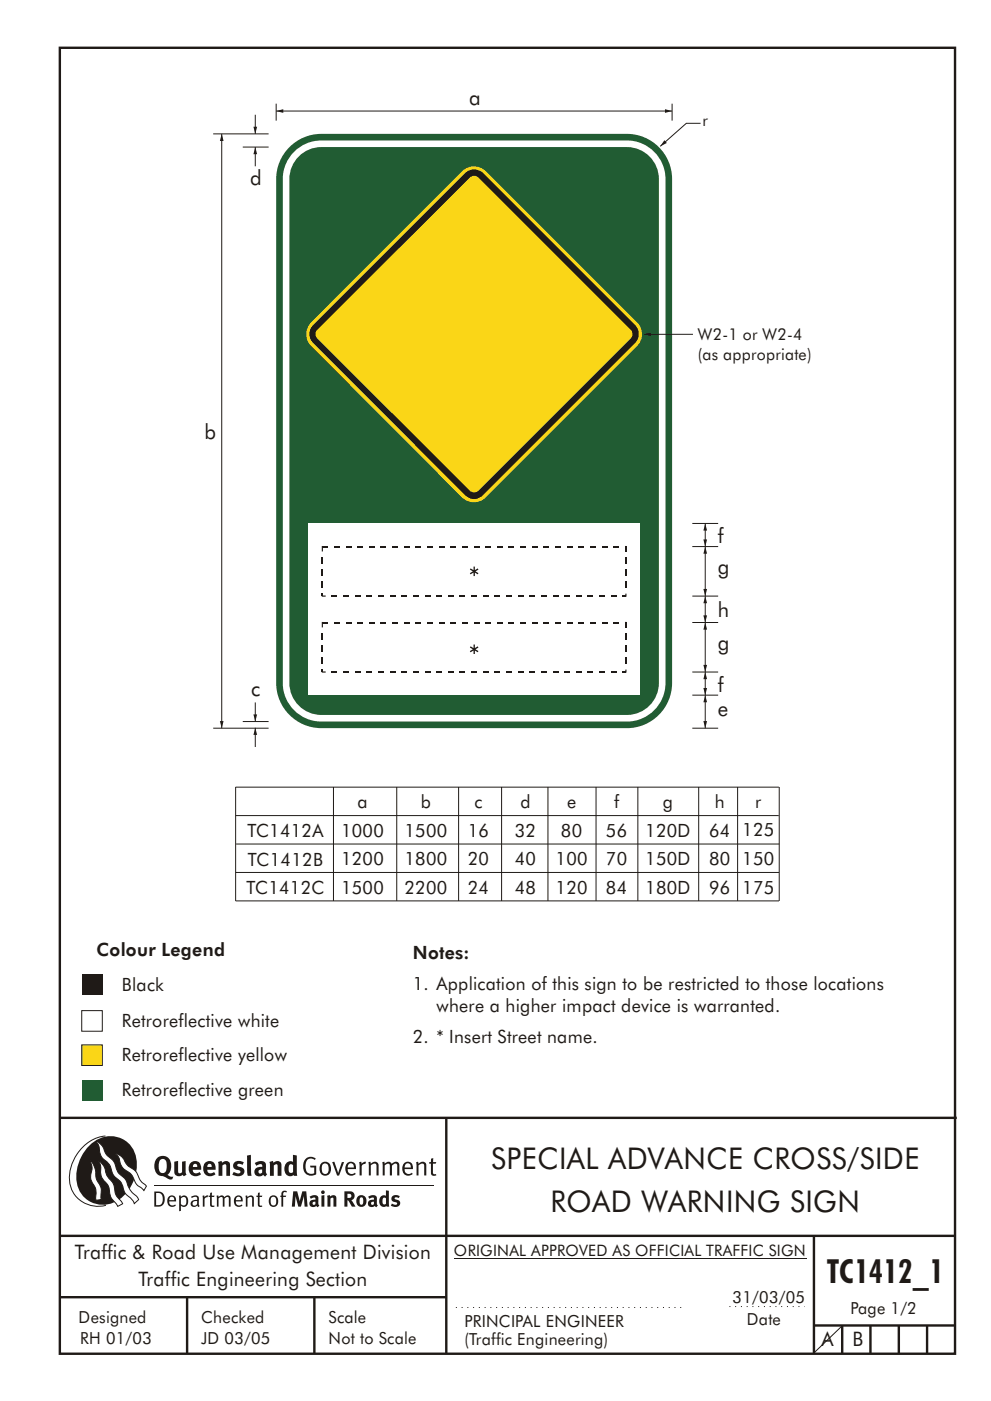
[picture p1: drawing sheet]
<svg xmlns="http://www.w3.org/2000/svg" width="210mm" height="297mm" viewBox="0 0 210 297" stroke-linecap="round" stroke-linejoin="round" font-family="sans-serif">
<g fill="none" stroke="#1f1a17" stroke-width=".51">
<path d="M12.7 10.1h189.9v276.9h-189.9zM12.7 237h190.3M94.7 236.9v50.1M12.7 262h190M12.7 275h82M39.7 275v12M66.7 275v12M172.7 262v25M172.7 281h30M178.7 281v6M184.7 281v6M190.7 281v6"/>
<path d="M196.7 281v6"/>
</g>
<path d="M96.7 277.2h48.5M154.8 277h15.9" fill="none" stroke="#1f1a17" stroke-width=".21" stroke-dasharray=".2 1" stroke-linecap="butt"/>
<path d="M96.3 266.7h74.7" fill="none" stroke="#1f1a17" stroke-width=".21"/>
<g fill="#1f1a17">
<path d="M64.9 245.6a1.61 1.61 0 0 1 2.1 .1l-.2 .2a1.17 1.17 0 0 0-1.4-.1 1.17 1.17 0 0 0-.6 1.2 1.42 1.42 0 0 0 1.2 1.9l.7-.2v-1.2h-.8l-.1-.4h1.3v1.9a1.82 1.82 0 0 1-2.2-.1 1.82 1.82 0 0 1-.6-2.1l.2-.7z" fill-rule="evenodd"/>
<path d="M68.2 246.6a1.77 1.77 0 0 0 .4 2.6 1.39 1.39 0 0 0 1.4-.5 1.39 1.39 0 0 0 .2-1.5 1.19 1.19 0 0 0-2-.6zM68.5 246.8a.83 .83 0 0 1 1 .1 .83 .83 0 0 1 .2 1 .75 .75 0 0 1-.6 1 .75 .75 0 0 1-.8-.8v-.9z" fill-rule="evenodd"/>
<path d="M70.5 246.4l.4-.1 .8 2.4 .8-2.3h.5l-1.1 2.8h-.4z" fill-rule="evenodd"/>
<path d="M73.6 246.7a1.74 1.74 0 0 0 .5 2.5h.9l.5-.3-.2-.3a.89 .89 0 0 1-1.1 .2 .89 .89 0 0 1-.4-.9h1.7a1.15 1.15 0 0 0-.4-1.4 1.15 1.15 0 0 0-1.5 .2zM74 246.9a.67 .67 0 0 1 .8-.1 .67 .67 0 0 1 .3 .7h-1.3z" fill-rule="evenodd"/>
<path d="M76.2 246.4l.4-.1 .1 .5 .5-.4 .5-.1-.2 .5a.61 .61 0 0 0-.8 .6v1.8h-.4z" fill-rule="evenodd"/>
<path d="M78.1 246.4l.5-.1 .1 .5a.89 .89 0 0 1 .9-.5 .89 .89 0 0 1 .7 .8v2.1h-.4v-2.1l-.1-.3-.3-.1-.8 .4v2.1h-.4z" fill-rule="evenodd"/>
<path d="M81.1 246.4l.4-.1 .1 .4a.83 .83 0 0 1 .8-.4 .83 .83 0 0 1 .7 .5 .86 .86 0 0 1 .9-.5 .86 .86 0 0 1 .7 .8v2.1h-.4l-.1-2.3a.5 .5 0 0 0-.8 0l-.2 .2v2.1h-.5v-2.2l-.4-.3-.7 .4v2.1h-.4z" fill-rule="evenodd"/>
<path d="M85.7 246.7a1.74 1.74 0 0 0 .5 2.5h.9l.5-.3-.2-.3a.89 .89 0 0 1-1.1 .2 .89 .89 0 0 1-.4-.9h1.7a1.15 1.15 0 0 0-.5-1.4 1.15 1.15 0 0 0-1.4 .2zM86 246.9a.67 .67 0 0 1 .9-.1 .67 .67 0 0 1 .3 .7h-1.3z" fill-rule="evenodd"/>
<path d="M88.3 246.4l.4-.1 .1 .5a.89 .89 0 0 1 .9-.5 .89 .89 0 0 1 .7 .8v2.1h-.4v-2.1l-.1-.3-.3-.1-.8 .4v2.1h-.4z" fill-rule="evenodd"/>
<path d="M91.5 245.7l.4-.2v.9h.7l-.2 .3h-.5v2.1l.1 .1h.5l.1 .3a.71 .71 0 0 1-1.2-.5v-2h-.3v-.3h.3z" fill-rule="evenodd"/>
<path d="M37 246.3l.8-.2v2a.46 .46 0 0 0 .2 .7 .46 .46 0 0 0 .6-.3v-2.2l.8-.1v2.3l.2 .6-.6 .3-.2-.3a1.03 1.03 0 0 1-1.2 .2 1.03 1.03 0 0 1-.6-1z" fill-rule="evenodd"/>
<path d="M40.4 246.6a1.64 1.64 0 0 0 0 2.3 1.64 1.64 0 0 0 2.3 .1l-.4-.5a.78 .78 0 0 1-.9 .3 .78 .78 0 0 1-.5-.8h1.8a1.37 1.37 0 0 0-.6-1.6 1.37 1.37 0 0 0-1.7 .2zM41 246.9a.48 .48 0 0 1 .7-.1 .48 .48 0 0 1 .2 .6h-1z" fill-rule="evenodd"/>
<path d="M43.5 246.6a1.65 1.65 0 0 0-.2 2 1.65 1.65 0 0 0 1.9 .7l.5-.3-.3-.5a.78 .78 0 0 1-.9 .3 .78 .78 0 0 1-.5-.8h1.8a1.37 1.37 0 0 0-.6-1.6 1.37 1.37 0 0 0-1.7 .2zM44.1 246.9a.48 .48 0 0 1 .6-.1 .48 .48 0 0 1 .2 .6h-.9z" fill-rule="evenodd"/>
<path d="M46.3 246.4l.7-.3 .1 .4a.95 .95 0 0 1 1-.3 .95 .95 0 0 1 .7 .9v2.2h-.8v-2.3l-.3-.2-.5 .3v2.2h-.8z" fill-rule="evenodd"/>
<path d="M49.7 246.5a1.73 1.73 0 0 1 2-.1l-.2 .6-.6-.2a.42 .42 0 0 0-.6 .3l.2 .2a1.23 1.23 0 0 1 1.4 1 1.47 1.47 0 0 1-2.3 .9l-.3-.1 .3-.6 .7 .3a.47 .47 0 0 0 .7-.3 .87 .87 0 0 0-1-.6l-.4-.2-.1-.4z" fill-rule="evenodd"/>
<path d="M54.1 246.6l.3 .6 .3-.2a.62 .62 0 0 1 .9 0v.4a1.21 1.21 0 0 0-1.3 .3 1.21 1.21 0 0 0-.2 1.4 1.19 1.19 0 0 0 1.7 0l.5 .3 .4-.4-.3-.4v-1.3a.96 .96 0 0 0-1.3-1.1zM55 248.1l.6-.1v.6a.43 .43 0 0 1-.6 .1 .43 .43 0 0 1 0-.6z" fill-rule="evenodd"/>
<path d="M57.2 246.4l.7-.3 .1 .4a.95 .95 0 0 1 1-.3 .95 .95 0 0 1 .7 .9v2.2h-.8v-2.3l-.3-.2-.5 .3v2.2h-.8z" fill-rule="evenodd"/>
<path d="M62.2 244.8v1.6a1.29 1.29 0 0 0-1.4 .1 1.29 1.29 0 0 0-.5 1.3 1.24 1.24 0 0 0 .5 1.4 1.24 1.24 0 0 0 1.5-.1l.1 .2h.7l-.1-4.3zM61.5 246.9h.4l.3 .1v1.5l-.3 .2a.48 .48 0 0 1-.6-.5 1.52 1.52 0 0 1 .2-1.3z" fill-rule="evenodd"/>
<path d="M52.4 245l.8-.2 .2 4.5h-.8l-.1-.2z" fill-rule="evenodd"/>
</g>
<path d="M22.4 240.9a9 9 0 0 0-7.4 10.8 6.2 6.2 0 0 0 7.5 3.9M32.7 251.4h59.4" fill="none" stroke="#1f1a17" stroke-width=".21"/>
<path d="M19.1 242.7a5.7 5.7 0 0 1 6.5-1.4 5.7 5.7 0 0 1 3.4 5.7 8.6 8.6 0 0 1-6.2 8.4 5.7 5.7 0 0 1-6.5-7.1 9.9 9.9 0 0 1 2.8-5.6z" fill-rule="evenodd" fill="#1f1a17"/>
<path d="M24.4 244.6a3.1 3.1 0 0 1 2.3 2.1l.8 .8a3.2 3.2 0 0 1 2 2.3l.4 .7 1.2 1-.6 .9-.2-.3a3.5 3.5 0 0 1-1.9-2 3.8 3.8 0 0 0-2.1-2.2 3.5 3.5 0 0 1-1-2.3zM20.4 242a3.4 3.4 0 0 1 1.9 2.4l.7 .9a3.3 3.3 0 0 1 1.7 2.5 4.4 4.4 0 0 0 1.7 2l.3 .3a6.1 6.1 0 0 0 2.5 3.7l.2 .5-.9 .9a6.1 6.1 0 0 0-1.9-2.2l-.4-.7a3.6 3.6 0 0 0-1.9-2.8l-.6-1.1a3.6 3.6 0 0 0-1.9-2.8 3.7 3.7 0 0 1-.8-2.4zM21 246.2a3.4 3.4 0 0 1 1.5 2.7l.6 .9a3.8 3.8 0 0 1 1.4 3.1l.3 .8 1.2 1.5-1 .6-.5-.8a3.2 3.2 0 0 1-1.3-2.8 4.3 4.3 0 0 0-1.4-2.2 4.7 4.7 0 0 1-.5-2.9zM19.2 246.1a5.1 5.1 0 0 1 1.2 3.7l.3 .7a3.1 3.1 0 0 1 .7 3l.1 .8-1.1 .2-.1-.8a3.5 3.5 0 0 0-.9-3.2 3.6 3.6 0 0 1 .1-2.6z" fill-rule="evenodd" fill="#fff" stroke="#1f1a17" stroke-width=".21"/>
<g fill="#1f1a17">
<path d="M17.3 206.6h4.4v4.3h-4.4z"/>
<path d="M33.4 245.5a2.51 2.51 0 0 0 .4 3.7l.8 .2a2.78 2.78 0 0 0 2 .6l.2-.5h-.6l-.7-.4a2.56 2.56 0 0 0 0-3.8 1.83 1.83 0 0 0-2.1 .2zM34 245.9a.87 .87 0 0 1 1 0 .87 .87 0 0 1 .4 .9v.4a1.17 1.17 0 0 1-.9 1.5h-.3a2.38 2.38 0 0 1-.2-2.8z" fill-rule="evenodd"/>
<path d="M33.1 252.9v2.6a1.12 1.12 0 0 0 1.2-.3 1.12 1.12 0 0 0 .2-1.1l-.1-.6-.3-.4zM32.7 252.6h1.1a1.67 1.67 0 0 1 1.2 1.7 1.67 1.67 0 0 1-1.3 1.5h-1zM36.1 253.9l-.2 .6h1.1a.55 .55 0 0 0-.3-.7 .55 .55 0 0 0-.6 .1zM35.8 253.8a.95 .95 0 0 1 1.2-.2 .95 .95 0 0 1 .4 1.1h-1.5a.72 .72 0 0 0 .4 .8 .72 .72 0 0 0 .9-.1l.1 .2a1.15 1.15 0 0 1-1.5 0 1.15 1.15 0 0 1-.2-1.5zM38.4 254.1v1.2a.7 .7 0 0 0 .9 .1 .7 .7 0 0 0 .2-.9 .61 .61 0 0 0-.4-.7 .61 .61 0 0 0-.7 .3zM38 253.5l.3-.1 .1 .4a.95 .95 0 0 1 1.2-.1 .95 .95 0 0 1 .3 1.1 .92 .92 0 0 1-.5 1 .92 .92 0 0 1-1-.2v1.1l-.4 .1zM40.9 254.9a.5 .5 0 0 0 .2 .7 .5 .5 0 0 0 .7-.3v-.7zM40.5 253.8a1 1 0 0 1 1.7 .2v1.4l.2 .3-.2 .2-.3-.3a.78 .78 0 0 1-1.4-.1 .78 .78 0 0 1 .8-1.1h.5a.58 .58 0 0 0-.3-.7 .58 .58 0 0 0-.7 .3zM43 253.5l.3-.1 .1 .4 .3-.3h.5l-.2 .3a.52 .52 0 0 0-.6 .6v1.4h-.4zM44.6 252.9l.4-.1-.1 .7h.6l-.1 .3h-.5v1.5a.35 .35 0 0 0 .6 .3v.2a.57 .57 0 0 1-.6 .1 .57 .57 0 0 1-.3-.5v-1.6h-.3v-.3h.3zM45.9 253.5l.4-.1 .1 .4 .2-.2a.64 .64 0 0 1 1 .2 .7 .7 0 0 1 .8-.4 .7 .7 0 0 1 .5 .7v1.7h-.4v-1.7l-.2-.3-.7 .3v1.7h-.3v-1.6a.38 .38 0 0 0-.3-.5 .38 .38 0 0 0-.5 .3l-.1 .1v1.7h-.4zM50.2 253.9l-.2 .6h1.1a.55 .55 0 0 0-.2-.7 .55 .55 0 0 0-.7 .1zM49.9 253.8a.95 .95 0 0 1 1.2-.2 .95 .95 0 0 1 .4 1.1h-1.5a.72 .72 0 0 0 .4 .8 .72 .72 0 0 0 .9-.1l.1 .2a1.15 1.15 0 0 1-1.5 0 1.15 1.15 0 0 1-.2-1.5zM52.1 253.5l.3-.1 .1 .4a.72 .72 0 0 1 .8-.4 .72 .72 0 0 1 .6 .7v1.7h-.4v-1.5a.45 .45 0 0 0-.3-.6 .45 .45 0 0 0-.5 .3l-.2 .1v1.7h-.3zM54.7 252.9l.4-.1v.7h.6l-.1 .3h-.5v1.5a.35 .35 0 0 0 .5 .3v.2a.57 .57 0 0 1-.6 .1 .57 .57 0 0 1-.3-.5v-1.6h-.3v-.3h.3zM57.6 253.9l-.2 .7a.65 .65 0 0 0 .3 .9 .65 .65 0 0 0 .8-.3l.1-.1a.93 .93 0 0 0-.7-1.4zM57.3 253.8a1.12 1.12 0 0 1 1.4 0 1.12 1.12 0 0 1 .2 1.4 1.01 1.01 0 0 1-1.2 .7 1.01 1.01 0 0 1-.7-1.2zM59.9 252.6l.5-.2 .5 .2-.2 .2-.3-.1-.3 .2v.6h.6l-.1 .3h-.5v2h-.4v-2h-.2v-.3h.2zM62.2 252.6l-.3 3.2h.7l.1-2.2 .6 2.2h.5l.7-2.2 .1 2.2h.7l-.3-3.2h-.9l-.5 2.1-.5-2.1zM65.7 253.7l.3 .5a.51 .51 0 0 1 .5-.3 .51 .51 0 0 1 .4 .4v.1a.88 .88 0 0 0-1.1 .3 .88 .88 0 0 0 .2 1.1 .9 .9 0 0 0 1.1-.1l.3 .3 .4-.4-.3-.3v-1.1a.87 .87 0 0 0-.4-.8 .87 .87 0 0 0-1 .1zM66.4 254.9l.5-.1v.5l-.1 .1h-.3l-.2-.1zM68.2 253.5v2.3h.6v-2.4zM68.1 252.8a.4 .4 0 0 0 .8 0 .4 .4 0 0 0-.8 0zM69.4 253.5l.1 2.3h.6v-1.7a.33 .33 0 0 1 .4-.2 .33 .33 0 0 1 .2 .4v1.5h.7v-1.7a.75 .75 0 0 0-.6-.7 .75 .75 0 0 0-.8 .3v-.3zM73.1 252.6v3.2h.6v-1.3l.3 .2 .7 1.1h.7l-.9-1.4a.94 .94 0 0 0 .7-1 .94 .94 0 0 0-.9-.8zM73.7 253.1a.51 .51 0 0 1 .7 .1 .51 .51 0 0 1-.1 .8h-.6zM75.9 253.7a1.19 1.19 0 0 0-.1 1.8 1.19 1.19 0 0 0 1.7-.1 1.19 1.19 0 0 0 0-1.6 1.19 1.19 0 0 0-1.6-.1zM76.5 253.9h.2a.99 .99 0 0 1 0 1.5 1.06 1.06 0 0 1-.2-1.5zM78.1 253.7l.3 .5a.51 .51 0 0 1 .5-.3 .51 .51 0 0 1 .4 .4v.1a.88 .88 0 0 0-1.1 .3 .88 .88 0 0 0 .2 1.1 .9 .9 0 0 0 1.1-.1l.3 .3 .4-.4-.2-.3v-1.1a.87 .87 0 0 0-.5-.8 .87 .87 0 0 0-1 .1zM78.9 254.9l.4-.1v.5l-.1 .1h-.3l-.2-.1zM81.9 252.4v1.2a1.2 1.2 0 0 0-1.4 .5 1.2 1.2 0 0 0 .2 1.5l.5 .3 .8-.2v.1h.6l-.1-3.3zM81.4 254l.5 .1-.1 1.2a.46 .46 0 0 1-.5 0 .46 .46 0 0 1-.2-.6zM83.3 253.6a.79 .79 0 0 0-.2 1 .79 .79 0 0 0 1 .3 .33 .33 0 0 1 0 .5 .33 .33 0 0 1-.5 0l-.5-.2-.2 .4a1.15 1.15 0 0 0 1.2 .3 1.15 1.15 0 0 0 .8-1 1.49 1.49 0 0 0-1.2-.7 .4 .4 0 0 1 .3-.4 .4 .4 0 0 1 .4 .1l.2 .1 .2-.4a1.47 1.47 0 0 0-1.5 0z" fill-rule="evenodd"/>
</g>
<path d="M17.3 214.3h4.4v4.3h-4.4z" fill-rule="evenodd" fill="#fff" stroke="#1f1a17" stroke-width=".21"/>
<path d="M17.3 221.5h4.4v4.4h-4.4z" fill-rule="evenodd" fill="#fad617" stroke="#1f1a17" stroke-width=".21"/>
<path d="M17.3 229h4.4v4.3h-4.4z" fill="#215c33"/>
<g fill="none" stroke="#1f1a17" stroke-width=".21">
<path d="M146.9 147.4h5.5M149.6 147.4v7M50 172.9h115.2M50.1 179h115.2M70.8 166.9v24.1M84.2 166.9v24.1M97.3 166.9v24.1M106.4 166.9v24.1M116.3 166.9v24.1M126.5 166.9v24.1M135.3 166.9v24.1M148.2 166.9v24.1"/>
<path d="M156.5 166.9v24.1M165.2 166.9h-115.2v24.1h115.3M165.3 166.9v24.1M50 185h115.3"/>
</g>
<g fill="#1f1a17">
<path d="M149.6 147.4l.4 1.5h-.8l.4-1.5 .4 1.5z" fill-rule="evenodd"/>
<path d="M149.2 152.9h.8l-.4 1.5 .4-1.5-.4 1.5z" fill-rule="evenodd"/>
</g>
<path d="M58.6 23.5h84M142.6 22v3.6" fill="none" stroke="#1f1a17" stroke-width=".21"/>
<g fill="#1f1a17">
<path d="M58.6 23.5l1.5-.3v.7l-1.5-.4 1.5-.3z" fill-rule="evenodd"/>
<path d="M141.1 23.2l1.5 .3-1.5 .4v-.7l1.5 .3z" fill-rule="evenodd"/>
</g>
<path d="M148.6 26.1h-3l-5.5 4.9" fill="none" stroke="#1f1a17" stroke-width=".21"/>
<path d="M141 29.7l.5 .6-1.4 .7z" fill-rule="evenodd" fill="#1f1a17"/>
<path d="M61 31.6a9.6 9.6 0 0 1 7.2-3.2h64.8a9.6 9.6 0 0 1 9.6 9.5v106.9a9.6 9.6 0 0 1-9.6 9.6h-64.8a9.6 9.6 0 0 1-9.6-9.6v-106.9a9.5 9.5 0 0 1 2.4-6.3zM62.4 32.2a8.1 8.1 0 0 1 5.8-2.4h64.8a8.2 8.2 0 0 1 8.2 8.1v106.9a8.2 8.2 0 0 1-8.2 8.2h-64.8a8.2 8.2 0 0 1-8.2-8.2v-106.9a8.1 8.1 0 0 1 2.4-5.7zM63.1 33.5a6.8 6.8 0 0 1 5.1-2.3h64.8a6.8 6.8 0 0 1 6.8 6.7v106.9a6.8 6.8 0 0 1-6.8 6.8h-64.8a6.8 6.8 0 0 1-6.8-6.8v-106.9a6.7 6.7 0 0 1 1.7-4.4z" fill-rule="evenodd" fill="#215c33"/>
<path d="M98.1 36.3a3.5 3.5 0 0 1 4.9 0l32.2 32.1a3.5 3.5 0 0 1 0 4.9l-32.2 32.2a3.6 3.6 0 0 1-4.9 0l-32.1-32.2a3.5 3.5 0 0 1 0-4.9z" fill-rule="evenodd" fill="#fad617"/>
<path d="M98.7 36.7a2.79 2.79 0 0 1 3.8 0l32.2 32.2a2.72 2.72 0 0 1 0 3.8l-32.2 32.2a2.58 2.58 0 0 1-3.8 0l-32.3-32.2a2.64 2.64 0 0 1 0-3.8z" fill-rule="evenodd" fill="#1f1a17"/>
<path d="M67.4 69.9l32.3-32.2a1.23 1.23 0 0 1 1.8 0l32.3 32.2a1.32 1.32 0 0 1 0 1.9l-32.3 32.2a1.34 1.34 0 0 1-1.8 0l-32.3-32.2a1.34 1.34 0 0 1 0-1.9z" fill-rule="evenodd" fill="#fad617"/>
<path d="M65.4 111h70.4v36.4h-70.4z" fill="#fff"/>
<path d="M149.6 142.5v4.9" fill="none" stroke="#1f1a17" stroke-width=".21"/>
<g fill="#1f1a17">
<path d="M149.6 142.5l.4 1.5h-.8l.4-1.5 .4 1.5z" fill-rule="evenodd"/>
<path d="M149.2 145.9h.8l-.4 1.5 .4-1.5-.4 1.5z" fill-rule="evenodd"/>
</g>
<path d="M146.9 132h5.5M149.6 132v10.5" fill="none" stroke="#1f1a17" stroke-width=".21"/>
<g fill="#1f1a17">
<path d="M149.6 132l.4 1.5h-.8l.4-1.5 .4 1.5z" fill-rule="evenodd"/>
<path d="M149.2 141h.8l-.4 1.5 .4-1.5-.4 1.5z" fill-rule="evenodd"/>
</g>
<path d="M149.6 126.4v5.6M146.9 142.5h5.5" fill="none" stroke="#1f1a17" stroke-width=".21"/>
<g fill="#1f1a17">
<path d="M149.6 126.4l.4 1.5h-.8l.4-1.5 .4 1.5z" fill-rule="evenodd"/>
<path d="M149.2 130.5h.8l-.4 1.5 .4-1.5-.4 1.5z" fill-rule="evenodd"/>
</g>
<path d="M136.6 70.9h10.4" fill="none" stroke="#1f1a17" stroke-width=".21"/>
<path d="M136.6 70.9l1.6-.4v.8l-1.6-.4 1.6-.4z" fill-rule="evenodd" fill="#1f1a17"/>
<g fill="#1f1a17">
<path d="M68.4 115.8h1.2v.2h-1.2z"/>
<path d="M70.9 115.8h1.2v.2h-1.2z"/>
<path d="M73.3 115.8h1.3v.2h-1.3z"/>
<path d="M75.8 115.8h1.2v.2h-1.2z"/>
<path d="M78.3 115.8h1.2v.2h-1.2z"/>
<path d="M80.7 115.8h1.3v.2h-1.3z"/>
<path d="M83.2 115.8h1.2v.2h-1.2z"/>
<path d="M85.7 115.8h1.2v.2h-1.2z"/>
<path d="M88.1 115.8h1.3v.2h-1.3z"/>
<path d="M90.6 115.8h1.3v.2h-1.3z"/>
<path d="M93.1 115.8h1.2v.2h-1.2z"/>
<path d="M95.6 115.8h1.2v.2h-1.2z"/>
<path d="M98 115.8h1.3v.2h-1.3z"/>
<path d="M100.5 115.8h1.2v.2h-1.2z"/>
<path d="M103 115.8h1.2v.2h-1.2z"/>
<path d="M105.4 115.8h1.3v.2h-1.3z"/>
<path d="M107.9 115.8h1.2v.2h-1.2z"/>
<path d="M110.4 115.8h1.2v.2h-1.2z"/>
<path d="M112.8 115.8h1.3v.2h-1.3z"/>
<path d="M115.3 115.8h1.2v.2h-1.2z"/>
<path d="M117.8 115.8h1.2v.2h-1.2z"/>
<path d="M120.3 115.8h1.2v.2h-1.2z"/>
<path d="M122.7 115.8h1.3v.2h-1.3z"/>
<path d="M125.2 115.8h1.2v.2h-1.2z"/>
<path d="M127.7 115.8h1.2v.2h-1.2z"/>
<path d="M130.1 115.8h1.3v.2h-1.3z"/>
<path d="M132.6 115.8l.3 .1-.1-.1 .1 .1-.3 .1z"/>
<path d="M132.7 115.9h.2v1.1h-.2z"/>
<path d="M132.7 118.2h.2v1.3h-.2z"/>
<path d="M132.7 120.8h.2v1.2h-.2z"/>
<path d="M132.7 123.3h.2v1.3h-.2z"/>
<path d="M132.7 125.9h.2l-.1 .6 .1-.1v.1l-.2-.1z"/>
<path d="M132.1 126.3h.7v.2h-.7z"/>
<path d="M129.6 126.3h1.2v.2h-1.2z"/>
<path d="M127.1 126.3h1.3v.2h-1.3z"/>
<path d="M124.7 126.3h1.2v.2h-1.2z"/>
<path d="M122.2 126.3h1.2v.2h-1.2z"/>
<path d="M119.7 126.3h1.3v.2h-1.3z"/>
<path d="M117.3 126.3h1.2v.2h-1.2z"/>
<path d="M114.8 126.3h1.2v.2h-1.2z"/>
<path d="M112.3 126.3h1.2v.2h-1.2z"/>
<path d="M109.8 126.3h1.3v.2h-1.3z"/>
<path d="M107.4 126.3h1.2v.2h-1.2z"/>
<path d="M104.9 126.3h1.2v.2h-1.2z"/>
<path d="M102.4 126.3h1.3v.2h-1.3z"/>
<path d="M100 126.3h1.2v.2h-1.2z"/>
<path d="M97.5 126.3h1.2v.2h-1.2z"/>
<path d="M95 126.3h1.3v.2h-1.3z"/>
<path d="M92.6 126.3h1.2v.2h-1.2z"/>
<path d="M90.1 126.3h1.2v.2h-1.2z"/>
<path d="M87.6 126.3h1.3v.2h-1.3z"/>
<path d="M85.1 126.3h1.3v.2h-1.3z"/>
<path d="M82.7 126.3h1.2v.2h-1.2z"/>
<path d="M80.2 126.3h1.2v.2h-1.2z"/>
<path d="M77.7 126.3h1.3v.2h-1.3z"/>
<path d="M75.3 126.3h1.2v.2h-1.2z"/>
<path d="M72.8 126.3h1.2v.2h-1.2z"/>
<path d="M70.3 126.3h1.3v.2h-1.3z"/>
<path d="M68.4 126.3h.7v.2h-.7l-.1-.1 .1 .1h-.1z"/>
<path d="M68.3 125.8h.2v.6h-.2z"/>
<path d="M68.3 123.3h.2v1.3h-.2z"/>
<path d="M68.3 120.7h.2v1.3h-.2z"/>
<path d="M68.3 118.2h.2v1.3h-.2z"/>
<path d="M68.3 115.8l.2 .1v1h-.2v-1l.1-.1-.1 .1z"/>
<path d="M68.4 131.9h1.2v.2h-1.2z"/>
<path d="M70.9 131.9h1.2v.2h-1.2z"/>
<path d="M73.3 131.9h1.3v.2h-1.3z"/>
<path d="M75.8 131.9h1.2v.2h-1.2z"/>
<path d="M78.3 131.9h1.2v.2h-1.2z"/>
<path d="M80.7 131.9h1.3v.2h-1.3z"/>
<path d="M83.2 131.9h1.2v.2h-1.2z"/>
<path d="M85.7 131.9h1.2v.2h-1.2z"/>
<path d="M88.1 131.9h1.3v.2h-1.3z"/>
<path d="M90.6 131.9h1.3v.2h-1.3z"/>
<path d="M93.1 131.9h1.2v.2h-1.2z"/>
<path d="M95.6 131.9h1.2v.2h-1.2z"/>
<path d="M98 131.9h1.3v.2h-1.3z"/>
<path d="M100.5 131.9h1.2v.2h-1.2z"/>
<path d="M103 131.9h1.2v.2h-1.2z"/>
<path d="M105.4 131.9h1.3v.2h-1.3z"/>
<path d="M107.9 131.9h1.2v.2h-1.2z"/>
<path d="M110.4 131.9h1.2v.2h-1.2z"/>
<path d="M112.8 131.9h1.3v.2h-1.3z"/>
<path d="M115.3 131.9h1.2v.2h-1.2z"/>
<path d="M117.8 131.9h1.2v.2h-1.2z"/>
<path d="M120.3 131.9h1.2v.2h-1.2z"/>
<path d="M122.7 131.9h1.3v.2h-1.3z"/>
<path d="M125.2 131.9h1.2v.2h-1.2z"/>
<path d="M127.7 131.9h1.2v.2h-1.2z"/>
<path d="M130.1 131.9h1.3v.2h-1.3z"/>
<path d="M132.6 131.9l.3 .1-.1-.1 .1 .1-.3 .1z"/>
<path d="M132.7 132h.2v1.1h-.2z"/>
<path d="M132.7 134.3h.2v1.3h-.2z"/>
<path d="M132.7 136.9h.2v1.2h-.2z"/>
<path d="M132.7 139.4h.2v1.3h-.2z"/>
<path d="M132.7 142h.2l-.1 .6 .1-.1v.1l-.2-.1z"/>
<path d="M132.1 142.4h.7v.2h-.7z"/>
<path d="M129.6 142.4h1.2v.2h-1.2z"/>
<path d="M127.1 142.4h1.3v.2h-1.3z"/>
<path d="M124.7 142.4h1.2v.2h-1.2z"/>
<path d="M122.2 142.4h1.2v.2h-1.2z"/>
<path d="M119.7 142.4h1.3v.2h-1.3z"/>
<path d="M117.3 142.4h1.2v.2h-1.2z"/>
<path d="M114.8 142.4h1.2v.2h-1.2z"/>
<path d="M112.3 142.4h1.2v.2h-1.2z"/>
<path d="M109.8 142.4h1.3v.2h-1.3z"/>
<path d="M107.4 142.4h1.2v.2h-1.2z"/>
<path d="M104.9 142.4h1.2v.2h-1.2z"/>
<path d="M102.4 142.4h1.3v.2h-1.3z"/>
<path d="M100 142.4h1.2v.2h-1.2z"/>
<path d="M97.5 142.4h1.2v.2h-1.2z"/>
<path d="M95 142.4h1.3v.2h-1.3z"/>
<path d="M92.6 142.4h1.2v.2h-1.2z"/>
<path d="M90.1 142.4h1.2v.2h-1.2z"/>
<path d="M87.6 142.4h1.3v.2h-1.3z"/>
<path d="M85.1 142.4h1.3v.2h-1.3z"/>
<path d="M82.7 142.4h1.2v.2h-1.2z"/>
<path d="M80.2 142.4h1.2v.2h-1.2z"/>
<path d="M77.7 142.4h1.3v.2h-1.3z"/>
<path d="M75.3 142.4h1.2v.2h-1.2z"/>
<path d="M72.8 142.4h1.2v.2h-1.2z"/>
<path d="M70.3 142.4h1.3v.2h-1.3z"/>
<path d="M68.4 142.4h.7v.2h-.7l-.1-.1 .1 .1h-.1z"/>
<path d="M68.3 141.9h.2v.6h-.2z"/>
<path d="M68.3 139.4h.2v1.3h-.2z"/>
<path d="M68.3 136.8h.2v1.3h-.2z"/>
<path d="M68.3 134.3h.2v1.3h-.2z"/>
<path d="M68.3 131.9l.2 .1v1h-.2v-1l.1-.1-.1 .1z"/>
</g>
<path d="M146.9 115.9h5.5M149.6 115.9v10.5" fill="none" stroke="#1f1a17" stroke-width=".21"/>
<g fill="#1f1a17">
<path d="M149.6 115.9l.4 1.5h-.8l.4-1.5 .4 1.5z" fill-rule="evenodd"/>
<path d="M149.2 124.9h.8l-.4 1.5 .4-1.5-.4 1.5z" fill-rule="evenodd"/>
</g>
<path d="M149.6 111v4.9M146.9 126.4h5.5" fill="none" stroke="#1f1a17" stroke-width=".21"/>
<g fill="#1f1a17">
<path d="M149.6 111l.4 1.5h-.8l.4-1.5 .4 1.5z" fill-rule="evenodd"/>
<path d="M149.2 114.4h.8l-.4 1.5 .4-1.5-.4 1.5z" fill-rule="evenodd"/>
</g>
<path d="M58.6 22v3.6M146.9 111h5.5M54.2 154.3v4.1M146.9 154.4h5.5" fill="none" stroke="#1f1a17" stroke-width=".21"/>
<path d="M54.2 154.3l.4 1.5h-.8z" fill-rule="evenodd" fill="#1f1a17"/>
<path d="M45.2 28.4h11.8M51.5 31.2h5.5M54.2 31.2v4.1M45.2 154.4h11.8M51.5 153h5.5" fill="none" stroke="#1f1a17" stroke-width=".21"/>
<path d="M54.2 31.2l.4 1.5h-.8z" fill-rule="evenodd" fill="#1f1a17"/>
<path d="M54.2 24.3v4.1" fill="none" stroke="#1f1a17" stroke-width=".21"/>
<path d="M53.8 26.9h.8l-.4 1.5 .4-1.5-.4 1.5z" fill-rule="evenodd" fill="#1f1a17"/>
<path d="M54.2 148.9v4.1" fill="none" stroke="#1f1a17" stroke-width=".21"/>
<path d="M53.8 151.5h.8l-.4 1.5 .4-1.5-.4 1.5z" fill-rule="evenodd" fill="#1f1a17"/>
<path d="M47 28.4v126" fill="none" stroke="#1f1a17" stroke-width=".21"/>
<g fill="#1f1a17">
<path d="M47 28.4l.4 1.5h-.7l.3-1.5 .4 1.5z" fill-rule="evenodd"/>
<path d="M46.7 152.9h.7l-.4 1.5 .4-1.5-.4 1.5z" fill-rule="evenodd"/>
<path d="M99.8 120.5l.7 .4v-.8h.3l-.1 .8 .7-.4 .1 .3-.6 .3 .6 .4-.1 .3-.6-.4v.7h-.3v-.7l-.7 .4-.1-.3 .6-.4-.6-.3z" fill-rule="evenodd"/>
<path d="M99.8 137l.7 .4v-.7h.3l-.1 .7 .7-.4 .1 .3-.6 .4 .6 .3-.1 .3-.6-.4v.8h-.3v-.8l-.7 .4-.1-.3 .6-.3-.6-.4z" fill-rule="evenodd"/>
</g>
<path d="M178.7 281.1l-6 5.8" fill="none" stroke="#1f1a17" stroke-width=".21"/>
<text font-size="7.1" fill="#1f1a17" x="175.4" y="271.9">TC1412_1</text>
<g font-size="6.3" fill="#1f1a17">
<text x="104.2" y="247.8">SPECIAL ADVANCE CROSS/SIDE</text>
<text x="116.8" y="256.9">ROAD WARNING SIGN</text>
</g>
<g font-size="4.4" fill="#1f1a17">
<text x="99.5" y="22.3">a</text>
<text x="53.1" y="39.2">d</text>
<text x="43.4" y="93">b</text>
<text x="152.3" y="115.1">f</text>
<text x="152.3" y="121.7">g</text>
<text x="152.3" y="130.9">h</text>
<text x="152.3" y="137.8">g</text>
<text x="53.3" y="147.6">c</text>
<text x="152.3" y="146.6">f</text>
<text x="152.3" y="151.9">e</text>
</g>
<g font-size="4.2" fill="#1f1a17">
<text x="15.9" y="267">Traffic &amp; Road Use Management Division</text>
<text x="29.4" y="272.6">Traffic Engineering Section</text>
<text x="174.3" y="285.4">A</text>
<text x="180.9" y="285.4">B</text>
</g>
<g font-size="3.9" fill="#1f1a17">
<text x="75.8" y="171.4">a</text>
<text x="89.3" y="171.4">b</text>
<text x="100.7" y="171.4">c</text>
<text x="110.4" y="171.4">d</text>
<text x="120.3" y="171.4">e</text>
<text x="130.3" y="171.4">f</text>
<text x="140.6" y="171.4">g</text>
<text x="151.6" y="171.4">h</text>
<text x="160.2" y="171.3">r</text>
<text x="52.5" y="177.5">TC1412A</text>
<text x="72.3" y="177.4">1000</text>
<text x="85.8" y="177.4">1500</text>
<text x="99.3" y="177.4">16</text>
<text x="109.2" y="177.4">32</text>
<text x="119" y="177.4">80</text>
<text x="128.6" y="177.4">56</text>
<text x="136.9" y="177.4">120D</text>
<text x="150.4" y="177.4">64</text>
<text x="157.5" y="177.3">125</text>
<text x="52.6" y="183.5">TC1412B</text>
<text x="72.3" y="183.5">1200</text>
<text x="85.8" y="183.5">1800</text>
<text x="99.3" y="183.5">20</text>
<text x="109.2" y="183.5">40</text>
<text x="117.9" y="183.5">100</text>
<text x="128.6" y="183.5">70</text>
<text x="136.9" y="183.5">150D</text>
<text x="150.4" y="183.5">80</text>
<text x="157.5" y="183.4">150</text>
<text x="52.3" y="189.6">TC1412C</text>
<text x="72.3" y="189.5">1500</text>
<text x="85.8" y="189.5">2200</text>
<text x="99.3" y="189.5">24</text>
<text x="109.2" y="189.5">48</text>
<text x="117.9" y="189.5">120</text>
<text x="128.6" y="189.5">84</text>
<text x="136.9" y="189.5">180D</text>
<text x="150.4" y="189.5">96</text>
<text x="157.5" y="189.4">175</text>
<text x="20.5" y="202.6">Colour Legend</text>
<text x="87.6" y="203.4">Notes:</text>
<text x="87.6" y="209.9">1. Application of this sign to be restricted to those locations</text>
<text x="25.9" y="210">Black</text>
<text x="92.6" y="214.6">where a higher impact device is warranted.</text>
<text x="25.9" y="217.7">Retroreflective white</text>
<text x="87.6" y="221.1">2. * Insert Street name.</text>
<text x="25.9" y="225">Retroreflective yellow</text>
<text x="25.9" y="232.4">Retroreflective green</text>
</g>
<g font-size="3.5" fill="#1f1a17">
<text x="149.1" y="26.7">r</text>
<text x="148.1" y="76.3">(as appropriate)</text>
<text x="148.1" y="72.1">W2-1 or W2-4</text>
<text x="16.7" y="280.5">Designed</text>
<text x="42.7" y="280.5">Checked</text>
<text x="69.7" y="280.5">Scale</text>
<text x="98.5" y="281.4">PRINCIPAL ENGINEER</text>
<text x="155.4" y="276.3">31/03/05</text>
<text x="158.5" y="281">Date</text>
<text x="180.5" y="278.5">Page 1/2</text>
<text x="17" y="284.9">RH 01/03</text>
<text x="42.7" y="284.9">JD 03/05</text>
<text x="69.7" y="285">Not to Scale</text>
<text x="98.5" y="285.1">(Traffic Engineering)</text>
</g>
<text font-size="3.4" fill="#1f1a17" x="96.3" y="266.3">ORIGINAL APPROVED AS OFFICIAL TRAFFIC SIGN</text>
</svg>
